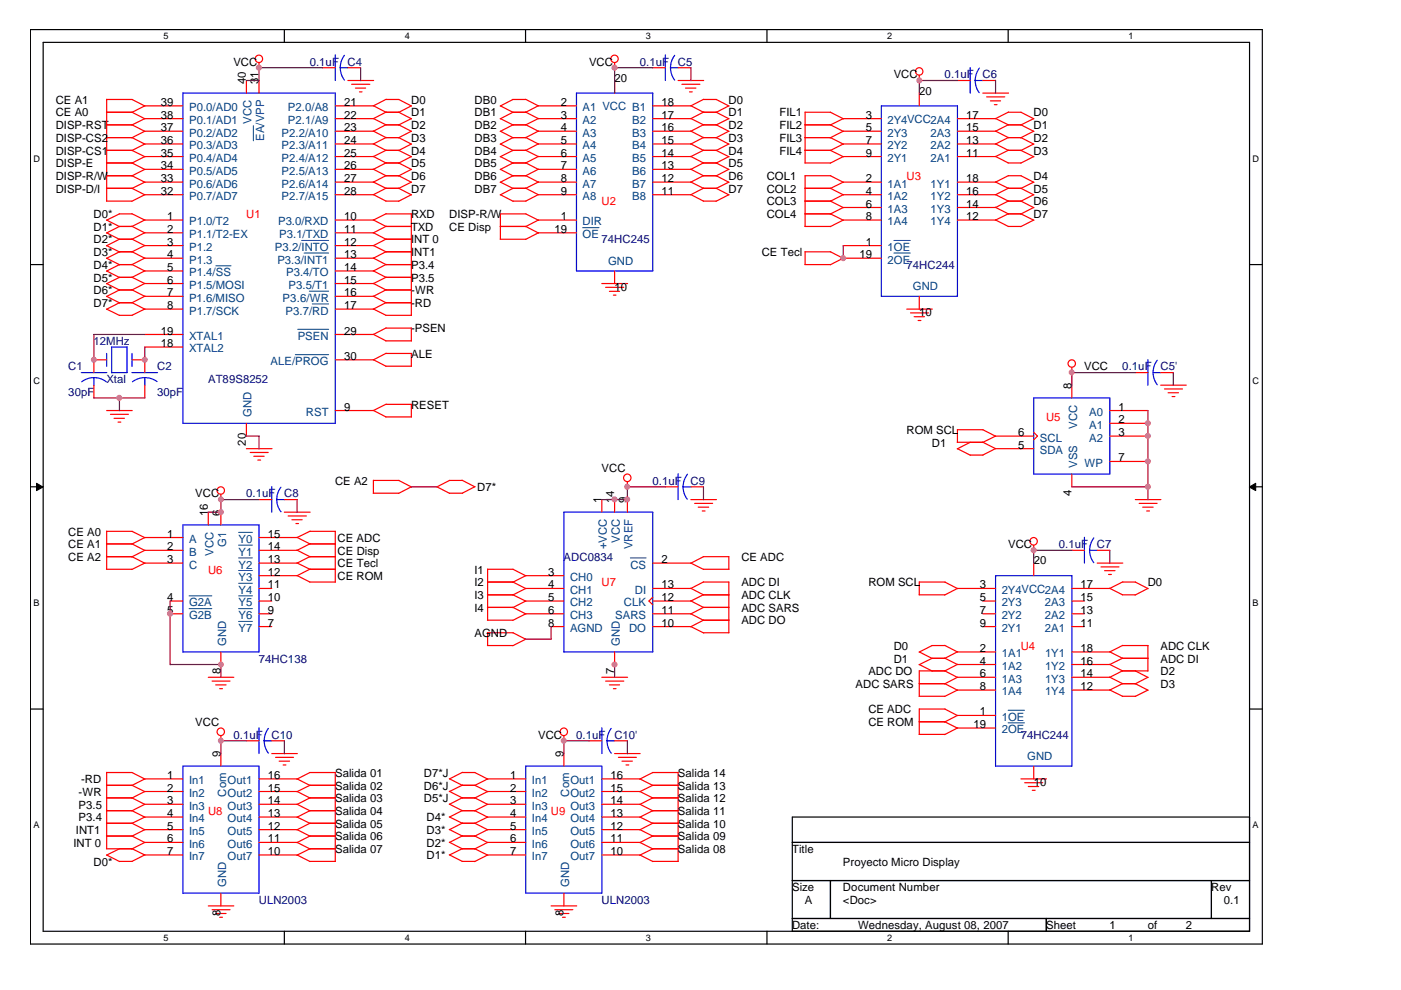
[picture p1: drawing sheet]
<svg xmlns="http://www.w3.org/2000/svg" width="297mm" height="210mm" viewBox="0 0 297 210" stroke-linecap="round" stroke-linejoin="round" font-family="sans-serif">
<path d="M6.4 6.3h261.2v193.9h-261.2zM9.2 9h255.7v188.5h-255.7z" fill="none" stroke="#000" stroke-width=".25"/>
<g fill="#fff">
<path d="M34.7 6.6h1v2.1h-1z"/>
<path d="M34.7 197.8h1v2.1h-1z"/>
</g>
<path d="M60.3 6.3v2.7M60.3 197.5v2.7" fill="none" stroke="#000" stroke-width=".25"/>
<g fill="#fff">
<path d="M85.8 6.6h1.1v2.1h-1.1z"/>
<path d="M85.8 197.8h1.1v2.1h-1.1z"/>
</g>
<path d="M111.4 6.3v2.7M111.4 197.5v2.7" fill="none" stroke="#000" stroke-width=".25"/>
<g fill="#fff">
<path d="M136.9 6.6h1.1v2.1h-1.1z"/>
<path d="M136.9 197.8h1.1v2.1h-1.1z"/>
</g>
<path d="M162.6 6.3v2.7M162.6 197.5v2.7" fill="none" stroke="#000" stroke-width=".25"/>
<g fill="#fff">
<path d="M188.1 6.6h1.1v2.1h-1.1z"/>
<path d="M188.1 197.8h1.1v2.1h-1.1z"/>
</g>
<path d="M213.7 6.3v2.7M213.7 197.5v2.7" fill="none" stroke="#000" stroke-width=".25"/>
<g fill="#fff">
<path d="M239.3 6.6h1v2.1h-1z"/>
<path d="M239.3 197.8h1v2.1h-1z"/>
<path d="M7.1 32.6h1.3v2.1h-1.3z"/>
<path d="M265.6 32.6h1.3v2.1h-1.3z"/>
<path d="M7.1 79.7h1.3v2.1h-1.3z"/>
<path d="M265.6 79.7h1.3v2.1h-1.3z"/>
</g>
<path d="M6.4 56.1h2.8M264.9 56.1h2.7" fill="none" stroke="#000" stroke-width=".25"/>
<g fill="#fff">
<path d="M7.1 126.8h1.2v2.1h-1.2z"/>
<path d="M265.6 126.8h1.2v2.1h-1.2z"/>
</g>
<path d="M6.4 103.2h2.8M264.9 103.2h2.7" fill="none" stroke="#000" stroke-width=".25"/>
<g fill="#000" stroke="#000" stroke-width=".21">
<path d="M7.7 102.5l1.4 .8-1.4 .7z" fill-rule="evenodd"/>
<path d="M264.9 103.3l1.3-.8v1.5z" fill-rule="evenodd"/>
</g>
<g fill="#fff">
<path d="M7.1 173.9h1.2v2.1h-1.2z"/>
<path d="M265.6 173.9h1.2v2.1h-1.2z"/>
</g>
<path d="M6.4 150.3h2.8M264.9 150.3h2.7M168 173.2h96.9v24.3h-96.9zM168 178.6h96.9M168 186.7h96.9M168 194.7h96.9M176.1 186.7v8M221.8 194.7v2.8M256.8 186.7v8" fill="none" stroke="#000" stroke-width=".25"/>
<g fill="none" stroke="#f00" stroke-width=".25">
<path d="M52.2 17.1v2.6M54.9 13.3v1.1M54.9 17.1v2.6M68.4 14.4h2.7M73.8 17.1h5.4M73.8 14.4h2.7M74.6 17.9h3.8M75.4 18.7h2.1M76.2 19.5h.6M130.3 13.3v1.1M130.3 17.1v2.6M138.4 14.4h2.7"/>
<path d="M143.8 17.1h5.4M143.8 14.4h2.7M144.6 17.9h3.8M145.3 18.7h2.2M146.2 19.5h.6M194.9 16v1.1M194.9 19.7v2.7M203 17.1h2.7M208.4 17.1h2.7M208.4 19.7h5.4M22.6 23.8h5.4M22.6 26.5h5.4"/>
<path d="M22.6 39.9h5.4M22.6 29.2h5.4M22.6 34.6h5.4M22.6 37.3h5.4M22.6 31.9h5.4M22.6 21.1h5.4M22.6 21v21.6M28 26.5l2.7 1.4M28 29.2l2.7 1.4M28 31.9l2.7 1.3M28 34.6l2.7 1.3M28 37.3l2.7 1.4"/>
<path d="M28 21.1l2.7 1.4M28 39.9l2.7 1.4M28 23.8l2.7 1.4M38.8 22.4h-8.1l-2.8 1.4M38.8 25.2h-8.1l-2.8 1.3M38.8 27.8h-8.1l-2.8 1.4M38.8 30.5h-8.1l-2.8 1.4M38.8 33.2h-8.1l-2.8 1.4M38.8 35.9h-8.1l-2.8 1.4M38.8 38.6h-8.1l-2.8 1.4M79.1 25.1l2.7 1.4M79.1 30.5l2.7 1.4"/>
<path d="M79.1 22.4l2.7 1.4M79.1 27.8l2.7 1.4M79.1 38.6l2.7 1.3M79.1 33.2l2.7 1.4M79.1 35.9l2.7 1.4M81.8 23.8h2.8M81.8 26.5h2.8M81.8 39.9h2.8M81.8 29.2h2.8M81.8 34.6h2.8M81.8 37.3h2.8M81.8 31.9h2.8"/>
<path d="M81.8 21.1h2.8M81.9 21l-2.7 1.4h-8.1M81.9 23.8l-2.7 1.4h-8.1M81.9 26.4l-2.7 1.4h-8.1M81.9 29.1l-2.7 1.4h-8.1M81.9 31.8l-2.7 1.4h-8.1M81.9 34.5l-2.7 1.4h-8.1M81.9 37.2l-2.7 1.4h-8.1M81.9 39.9l-2.7 1.4h-8.1M84.5 31.9l2.8 1.3M84.5 29.2l2.8 1.4M84.5 39.9l2.8 1.4"/>
<path d="M84.5 21.1l2.8 1.4M84.5 26.5l2.8 1.4M84.5 37.3l2.8 1.4M84.5 34.6l2.8 1.3M84.5 23.8l2.8 1.4M87.2 38.6l-2.7 1.4M87.2 30.5l-2.7 1.4M87.2 22.4l-2.7 1.4M87.2 27.8l-2.7 1.4M87.2 33.2l-2.7 1.4M87.2 35.9l-2.7 1.4M87.2 25.2l-2.7 1.3"/>
<path d="M106.1 25.2l2.7 1.3M106.1 27.8l2.7 1.4M106.1 35.9l2.7 1.4M106.1 38.6l2.7 1.4M106.1 30.5l2.7 1.4M106.1 22.4l2.7 1.4M106.1 33.2l2.7 1.4M108.7 23.8h2.8M108.7 26.5h2.8M108.7 39.9h2.8M108.7 29.2h2.8M108.7 34.6h2.8"/>
<path d="M108.7 37.3h2.8M108.7 31.9h2.8M108.7 21.1h2.8M108.8 23.8l-2.7 1.4M108.8 39.9l-2.7 1.4M108.8 26.5l-2.7 1.4M108.8 34.6l-2.7 1.3M108.8 37.3l-2.7 1.4M108.8 29.2l-2.7 1.4M108.8 21.1l-2.7 1.4M108.8 31.9l-2.7 1.3M111.4 21l2.7 1.4h8.1"/>
<path d="M111.4 23.8l2.7 1.4h8.1M111.4 26.4l2.7 1.4h8.1M111.4 29.1l2.7 1.4h8.1M111.4 31.8l2.7 1.4h8.1M111.4 34.5l2.7 1.4h8.1M111.4 37.2l2.7 1.4h8.1M111.4 39.9l2.7 1.4h8.1M114.2 25.1l-2.7 1.4M114.2 27.8l-2.7 1.4M114.2 35.9l-2.7 1.4M114.2 38.6l-2.7 1.3M114.2 30.5l-2.7 1.4"/>
<path d="M114.2 22.4l-2.7 1.4M114.2 33.2l-2.7 1.4M146.4 35.9l2.7 1.4M146.4 38.6l2.7 1.3M146.4 33.2l2.7 1.4M146.4 22.4l2.7 1.4M146.4 27.8l2.7 1.4M146.4 30.5l2.7 1.4M146.4 25.1l2.7 1.4M149.1 23.8h2.8M149.1 26.5h2.8M149.1 39.9h2.8"/>
<path d="M149.1 29.2h2.8M149.1 34.6h2.8M149.1 37.3h2.8M149.1 31.9h2.8M149.1 21.1h2.8M149.2 21l-2.7 1.4h-8.1M149.2 23.8l-2.7 1.4h-8.1M149.2 26.4l-2.7 1.4h-8.1M149.2 29.1l-2.7 1.4h-8.1M149.2 31.8l-2.7 1.4h-8.1M149.2 34.5l-2.7 1.4h-8.1M149.2 37.2l-2.7 1.4h-8.1"/>
<path d="M149.2 39.9l-2.7 1.4h-8.1M151.9 34.6l2.7 1.3M151.9 39.9l2.7 1.4M151.9 37.3l2.7 1.4M151.9 31.9l2.7 1.3M151.9 21.1l2.7 1.4M151.9 26.5l2.7 1.4M151.9 29.2l2.7 1.4M151.9 23.8l2.7 1.4M154.5 35.9l-2.7 1.4M154.5 38.6l-2.7 1.4M154.5 33.2l-2.7 1.4"/>
<path d="M154.5 22.4l-2.7 1.4M154.5 27.8l-2.7 1.4M154.5 30.5l-2.7 1.4M154.5 25.2l-2.7 1.3M170.7 26.5h5.4M170.7 39.9h5.4M170.7 29.2h5.4M170.7 31.9h5.4M170.7 23.8h5.4M170.7 23.8v10.8h5.4M170.7 37.3h5.4M170.7 37.2v10.8h5.4"/>
<path d="M176.1 39.9l2.7 1.4M176.1 23.8l2.7 1.4M176.1 26.5l2.7 1.4M176.1 29.2l2.7 1.4M176.1 31.9l2.7 1.3M176.1 37.3l2.7 1.4M186.9 25.2h-8.1l-2.8 1.3M186.9 27.8h-8.1l-2.8 1.4M186.9 30.5h-8.1l-2.8 1.4M186.9 33.2h-8.1l-2.8 1.4M186.9 38.6h-8.1l-2.8 1.4M209.2 20.5h3.8"/>
<path d="M210 21.4h2.1M210.8 22.2h.6M211 25.1l2.7 1.4h2.8M211 38.6l2.7 1.3h2.8M211 27.8l2.7 1.4h2.8M211 33.2l2.7 1.4h2.8M211 30.5l2.7 1.4h2.8M213.8 23.8h2.7M213.8 37.3h2.7M213.8 23.8l-2.7 1.4h-8.1M213.8 26.4l-2.7 1.4h-8.1M213.8 29.1l-2.7 1.4h-8.1"/>
<path d="M213.8 31.8l-2.7 1.4h-8.1M213.8 37.2l-2.7 1.4h-8.1M213.8 39.9l-2.7 1.4h-8.1M216.5 29.2l2.7 1.4M216.5 31.9l2.7 1.3M216.5 37.3l2.7 1.4M216.5 39.9l2.7 1.4M216.5 23.8l2.7 1.4M216.5 26.5l2.7 1.4M219.2 30.5l-2.8 1.4M219.2 33.2l-2.8 1.4M219.2 38.6l-2.8 1.4"/>
<path d="M219.2 25.2l-2.8 1.3M219.2 27.8l-2.8 1.4M22.6 42.6h5.4M22.6 49.4l2.8 1.4M22.6 54.7l2.8 1.4M22.6 46.7l2.8 1.4M22.6 52.1l2.8 1.3M22.6 57.5l2.8 1.4M25.3 48h2.7M25.3 50.7h2.7M25.3 58.8h2.7M25.3 56.1h2.7"/>
<path d="M25.3 53.4h2.7M25.3 45.3h2.7M25.3 48l-2.7 1.4M25.3 53.4l-2.7 1.4M25.3 45.3l-2.7 1.4M25.3 50.7l-2.7 1.4M25.3 56.1l-2.7 1.4M25.3 58.8l-2.7 1.4M27.9 58.8l2.8 1.3h8.1M27.9 45.3l2.8 1.4h8.1M27.9 48l2.8 1.4h8.1M27.9 50.7l2.8 1.4h8.1"/>
<path d="M27.9 53.3l2.8 1.4h8.1M27.9 56.1l2.8 1.4h8.1M30.7 49.3l-2.7 1.4M30.7 54.7l-2.7 1.4M30.7 46.6l-2.7 1.4M30.7 52l-2.7 1.4M30.7 57.4l-2.7 1.4M38.8 41.3h-8.1l-2.8 1.4M79.1 57.4l2.7 1.4M79.1 52l2.7 1.4M79.1 46.6l2.7 1.4M79.1 49.3l2.7 1.4"/>
<path d="M79.1 54.7l2.7 1.4M79.1 41.2l2.7 1.4M81.8 42.6h2.7M81.8 48h5.5M81.8 50.7h5.5M81.8 58.8h5.5M81.8 56.1h5.5M81.8 53.4h5.5M81.8 45.3h5.5M81.9 58.8l-2.7 1.3h-8.1M81.9 45.3l-2.7 1.4h-8.1M81.9 48l-2.7 1.4h-8.1"/>
<path d="M81.9 50.7l-2.7 1.4h-8.1M81.9 53.3l-2.7 1.4h-8.1M81.9 56.1l-2.7 1.4h-8.1M87.2 45.3v21.6M87.2 41.3l-2.7 1.4M106.1 48h5.4M106.1 50.7h5.4M106.1 41.3l2.7 1.4M106.1 45.3v5.4M106.1 45.3h5.4M108.8 42.6h2.7M111.5 48l2.7 1.4"/>
<path d="M111.5 45.3l2.7 1.4M114.2 41.2l-2.7 1.4M122.2 46.7h-8.1l-2.7 1.4M122.2 49.4h-8.1l-2.7 1.4M130.3 57.5v2.6M146.4 41.2l2.7 1.4M149.1 42.6h2.8M154.5 41.3l-2.7 1.4M170.7 42.6h5.4M170.7 45.3h5.4M170.7 53.3v2.8h5.4M170.7 53.4h5.4"/>
<path d="M176.1 42.6l2.7 1.4M176.1 45.3l2.7 1.4M176.1 53.4l2.7 1.4M178.8 52.1h8.1M186.9 46.7h-8.1l-2.8 1.4M186.9 54.7h-8.1l-2.8 1.4M186.9 41.3h-8.1l-2.8 1.4M186.9 44h-8.1l-2.8 1.4M211 41.2l2.7 1.4h2.8M211 46.6l2.7 1.4h2.8M211 43.9l2.7 1.4h2.8M213.8 45.3l-2.7 1.4h-8.1"/>
<path d="M213.8 42.6l-2.7 1.4h-8.1M216.5 45.3l2.7 1.4M216.5 42.6l2.7 1.4M219.2 41.3l-2.8 1.4M219.2 46.7l-2.8 1.4M219.2 44l-2.8 1.4M22.6 76.3h-2.7v2.7M22.6 62.8l2.8 1.4M22.6 65.5l2.8 1.4M22.6 60.1l2.8 1.4M25.3 61.5h2.7M25.3 64.2h2.7"/>
<path d="M25.3 61.5l-2.7 1.4M25.3 66.9h2.7M25.3 64.2l-2.7 1.4M27.9 64.1l2.8 1.4h8.1M27.9 61.4l2.8 1.4h8.1M28 76.3h2.7v2.7M30.7 73.6h8.1M30.7 70.9h8.1M30.7 62.8l-2.7 1.4M30.7 65.5l-2.7 1.4M30.7 60.1l-2.7 1.4M79.1 65.5l2.7 1.4"/>
<path d="M79.1 70.9l2.7 1.4M79.1 60.1l2.7 1.4M79.1 62.8l2.7 1.4M79.1 76.3l2.7 1.3M81.8 61.5h5.5M81.8 64.2h5.5M81.8 66.9h5.4M81.8 72.3h5.4M81.8 77.6h5.4M81.8 69.6h5.5M81.8 74.9h5.5M81.9 64.1l-2.7 1.4h-8.1"/>
<path d="M81.9 69.5l-2.7 1.4h-8.1M81.9 74.9l-2.7 1.4h-8.1M81.9 61.4l-2.7 1.4h-8.1M87.2 69.6v2.7M87.2 74.9v2.8M127.6 60.1h5.5M128.4 60.9h3.9M129.2 61.8h2.2M130.1 62.6h.5M192.2 65.5h5.5M193 66.3h3.9M193.8 67.1h2.2"/>
<path d="M194.7 68h.5M194.9 62.8v2.7M227.3 77.9v1.1M240.7 79h2.7M246.1 79h2.7M19.9 81.7v2.7M22.6 87h5.4M23.4 87.8h3.8M24.2 88.7h2.2M25 89.5h.6M30.7 81.7v2.7M52.2 95.1h5.5"/>
<path d="M52.2 89.8v2.7M53.1 95.9h3.8M53.8 96.7h2.2M54.7 97.5h.6M79.1 87l2.7 1.4M81.8 88.4h5.4M81.8 85.7h5.5M81.9 85.7l-2.7 1.3h-8.1M87.2 85.7v2.7M203 93.8h5.4M203 91.1h5.4M203 91.1v2.7"/>
<path d="M203 95.1l2.7 1.4M205.7 93.8l-2.7 1.4M205.7 96.5h2.7M208.3 93.7l2.8 1.4h8.1M208.4 91.1l2.7 1.4M211.1 95.1l-2.7 1.4M219.2 92.5h-8.1l-2.8 1.3M219.2 91.7l.8 .8-.8 .8M227.3 81.7v2.7M235.3 87h8.1M235.3 89.8h8.1M235.3 92.5h8.1"/>
<path d="M235.3 97.8h8.1M246.1 81.7h5.4M246.9 82.5h3.8M247.7 83.3h2.2M248.5 84.1h.6M22.6 118h5.4M22.6 115.3h5.4M28 118l2.7 1.4M28 112.7l2.7 1.3M28 115.3l2.7 1.4M28 112.7l-5.4-.1v8.1M38.8 119.4h-8.1l-2.8 1.3"/>
<path d="M38.8 114h-8.1l-2.8 1.4M38.8 116.7h-8.1l-2.8 1.4M44.2 108.6v2.7M46.8 104.8v1.2M46.8 108.6v2.7M54.9 105.9h2.7M60.3 108.6h5.5M60.3 105.9h2.7M61.1 109.4h3.8M61.9 110.2h2.2M62.7 111h.6M63 116.6l2.7 1.4"/>
<path d="M63 113.9l2.7 1.4M63 119.3l2.7 1.4M65.7 118h5.4M65.7 115.3h5.4M65.8 118l-2.8 1.4h-8.1M65.8 115.3l-2.8 1.4h-8.1M71.1 112.7v10.8M71.1 112.7l-5.3-.1-2.8 1.4h-8.1M79.1 104.6h5.4M79.2 101.9h5.4M79.2 101.8v2.8M84.5 101.9l2.8 1.4"/>
<path d="M87.2 103.2l-2.7 1.4M92.6 103.2l2.7 1.4M95.3 101.9h2.7M95.3 104.6h2.8M95.3 101.9l-2.7 1.4M98 101.8l2.7 1.4M100.7 103.2l-2.7 1.4M127.6 105.9v2.7M130.3 105.9v2.7M133 102.2v1.1M133 105.9v2.7M138.4 119.4h8.1l2.7 1.3"/>
<path d="M141.1 103.2h2.7M146.5 105.9h5.4M146.5 103.2h2.6M147.3 106.7h3.8M148 107.5h2.2M148.9 108.3h.6M149.1 118h5.4M149.1 118l-2.7 1.4M154.5 118v2.7M219.2 115.6v1.1M219.2 119.4v2.7M227.3 100.5v2.7"/>
<path d="M227.3 116.7h2.6M232.6 119.4h5.4M232.6 116.7h2.7M240.7 105.9h5.4M241.5 106.7h3.8M242.3 107.5h2.2M243.1 108.3h.6M22.6 120.7h5.4M36.1 127.4h2.7M36.1 130.1h2.7M46.8 138.2v2.7M54.9 124.8h2.7"/>
<path d="M54.9 127.4h2.7M54.9 130.1h2.7M54.9 132.8h2.7M63 122l2.7 1.4M65.7 123.4h5.4M65.7 120.7h5.4M65.8 120.7l-2.8 1.4h-8.1M103.3 123.4h5.5M103.3 126.1h5.5M103.3 128.8h5.5M103.4 120.7h5.4M103.4 120.7v10.8h5.4"/>
<path d="M103.4 134.1v2.8h5.4M103.4 134.2h5.4M108.8 123.4l2.7 1.4M108.8 126.1l2.7 1.4M108.8 128.8l2.7 1.4M108.8 120.7l2.7 1.4M108.8 134.2l2.7 1.4M111.5 135.5l-2.8 1.4M116.8 132.8h2.8M119.6 124.8h-8.1l-2.8 1.4M119.6 127.4h-8.1l-2.8 1.4M119.6 130.1h-8.1l-2.8 1.4"/>
<path d="M119.6 122.1h-8.1l-2.8 1.4M130.3 138.2v2.7M138.4 130.1h8.1l2.7 1.4M138.4 132.8h8.1l2.7 1.4M138.4 126.6l-.8 .8 .8 .8M146.4 127.4l2.7 1.4-2.7 1.4M146.4 124.7l2.7 1.4M149.1 126.1h5.5M149.1 128.8h5.4M149.1 131.5h5.5M149.1 123.4h5.5M149.1 120.7h5.5"/>
<path d="M149.1 131.5l-2.7 1.4M149.1 134.2h5.5M149.2 123.4l-2.7 1.4h-8.1M149.2 126.1l-2.7 1.3h-8.1M154.5 123.4v10.8M194.9 126.1h5.4M194.9 123.4v2.7M194.9 123.4h5.5M194.9 138.2l2.8 1.4M200.3 136.8l2.7 1.4h8.1M200.3 136.9h-2.7l-2.7 1.4M200.3 123.4l2.7 1.4"/>
<path d="M200.4 139.6h-2.8l-2.7 1.3M203 138.2l-2.7 1.3 2.7 1.4h8.1M208.4 127.4h2.7M208.4 130.1h2.7M208.4 132.8h2.7M211.1 124.8h-8.1l-2.7 1.4M227.3 127.4h2.6M227.3 130.1h2.6M227.3 132.8h2.6M233.4 120.2h3.8M234.2 121h2.2M235 121.8h.6"/>
<path d="M235.3 138.2l2.7 1.4M235.3 124.7l2.7 1.4M238 139.6h5.4M238 126.1h2.7M238 123.4h2.8M238 136.9h5.4v5.3h-5.4M238 123.4l-2.7 1.4h-8M238 139.5l-2.7 1.4h-8M238 136.8l-2.7 1.4h-8M240.7 123.4l2.7 1.4M243.4 124.8l-2.7 1.4M44.2 143.6h5.4"/>
<path d="M45 144.4h3.8M45.7 145.2h2.2M46.6 146h.6M46.8 156v1.1M46.8 159.8v2.6M52.2 157.1h2.7M57.6 159.8h5.4M57.6 157.1h2.7M119.6 156v1.1M119.6 159.8v2.6M124.9 157.1h2.7M127.6 143.6h5.5"/>
<path d="M128.4 144.4h3.9M129.2 145.2h2.2M130.1 146h.5M130.3 159.8h5.4M130.3 157.1h2.7M194.9 153h5.5M194.9 145h5.5M194.9 147.6h5.4M194.9 142.2v5.4M194.9 150.3v5.4M194.9 142.2h5.5M194.9 150.3h5.5"/>
<path d="M194.9 140.9l2.8 1.4M200.3 153l2.7 1.4M200.3 150.3l2.7 1.4M200.3 145l2.7 1.4M203 140.9l-2.7 1.3 2.7 1.4M211.1 143.6h-8.1l-2.7 1.4M211.1 146.3h-8.1l-2.7 1.4M211.1 154.4h-8.1l-2.7 1.4-5.4-.1M211.1 151.7h-8.1l-2.7 1.4M235.3 140.9l2.7 1.3M235.3 143.6l2.7 1.4M235.3 146.3l2.7 1.3"/>
<path d="M238 145h2.8M238 147.6h2.7M238 142.2l-2.7 1.4h-8M238 144.9l-2.7 1.4h-8M240.7 142.2l2.7 1.4M240.7 145l2.7 1.4M243.4 143.6l-2.7 1.4M243.4 146.3l-2.7 1.4M22.6 166.5h5.4M22.6 171.9h5.4M22.6 174.5h5.4M22.6 177.3h5.4"/>
<path d="M22.6 180h5.4M22.6 169.2h5.4M22.6 163.8v16.2M22.6 163.8h5.4M25.3 180l-2.7 1.3M27.9 179.9l2.8 1.4h8.1M28 163.8l2.7 1.4M28 171.9l2.7 1.4M28 177.3l2.7 1.4M28 169.2l2.7 1.4M28 166.5l2.7 1.4M28 174.5l2.7 1.4"/>
<path d="M38.8 165.2h-8.1l-2.8 1.3M38.8 167.8h-8.1l-2.8 1.4M38.8 170.5h-8.1l-2.8 1.4M38.8 173.2h-8.1l-2.8 1.4M38.8 175.9h-8.1l-2.8 1.4M38.8 178.6h-8.1l-2.8 1.4M54.9 165.2h8.1l2.8 1.3M54.9 167.8h8.1l2.8 1.4-2.8 1.4M54.9 170.5h8.1l2.8 1.4M54.9 173.2h8.1l2.8 1.4M54.9 175.9h8.1l2.8 1.4M54.9 178.6h8.1l2.8 1.4"/>
<path d="M58.4 160.6h3.8M59.2 161.4h2.2M60 162.2h.6M65.7 163.8h5.4M65.7 166.5h5.4M65.7 171.9h5.4M65.7 174.5h5.4M65.7 177.3h5.4M65.7 180h5.4M65.7 169.2h5.4M65.7 163.8l-2.7 1.4M65.7 166.5l-2.7 1.4"/>
<path d="M65.7 171.9l-2.7 1.4M65.7 174.5l-2.7 1.4M65.7 177.3l-2.7 1.4M65.7 180l-2.7 1.3M71.1 163.8v18.8M95.3 167.8l2.7 1.4M95.3 165.1l2.7 1.4M95.3 175.9l2.7 1.4M95.3 178.6l2.7 1.4M95.3 173.2l2.7 1.3M95.3 170.5l2.7 1.4M98 166.5h2.7"/>
<path d="M98 171.9h2.7M98 174.5h2.7M98 177.3h2.7M98 180h2.7M98 169.2h2.7M98 163.8h2.7M98.1 166.5l-2.8 1.3M98.1 163.8l-2.8 1.4M98.1 179.9l-2.8 1.4M98.1 174.5l-2.8 1.4M98.1 177.2l-2.8 1.4M98.1 171.8l-2.8 1.4"/>
<path d="M98.1 169.1l-2.8 1.4M100.7 166.5l2.7 1.4M100.7 163.8l2.7 1.4M100.7 180l2.7 1.3M100.7 174.5l2.7 1.4M100.7 177.3l2.7 1.4M100.7 171.9l2.7 1.4M111.5 165.2h-8.1l-2.8 1.3M111.5 167.8h-8.1l-2.8 1.4 2.8 1.4M111.5 170.5h-8.1l-2.8 1.4M111.5 173.2h-8.1l-2.8 1.4M111.5 175.9h-8.1l-2.8 1.4"/>
<path d="M111.5 178.6h-8.1l-2.8 1.4M127.6 165.2h8.1l2.7 1.3M127.6 167.8h8.1l2.7 1.4M127.6 170.5h8.1l2.7 1.4M127.6 173.2h8.1l2.7 1.4M127.6 175.9h8.1l2.7 1.4M127.6 178.6h8.1l2.7 1.4M131.1 160.6h3.8M131.9 161.4h2.2M132.7 162.2h.6M138.4 163.8h5.4M138.4 166.5h5.4"/>
<path d="M138.4 171.9h5.4M138.4 174.5h5.4M138.4 177.3h5.4M138.4 180h5.4M138.4 169.2h5.4M138.4 163.8l-2.8 1.4M138.4 166.5l-2.8 1.4M138.4 169.2l-2.8 1.4M138.4 174.5l-2.8 1.4M138.4 171.9l-2.8 1.4M138.4 177.3l-2.8 1.4M138.4 180l-2.8 1.3"/>
<path d="M143.8 163.8v18.8M216.5 165.2h5.4M217.3 166h3.8M218 166.8h2.2M218.9 167.6h.6M219.2 162.4v2.8M22.6 181.3l2.8 1.4M25.3 182.6h2.7M30.7 181.2l-2.7 1.4M44.2 192.1h5.4M45 192.9h3.8M45.7 193.7h2.2"/>
<path d="M46.6 194.5h.6M46.8 189.4v2.7M54.9 181.3h8.1l2.8 1.4 5.3-.1M95.3 181.2l2.7 1.4M111.5 181.3h-8.1l-2.8 1.4-2.6-.1M116.8 192.1h5.5M117.7 192.9h3.8M118.4 193.7h2.2M119.3 194.5h.6M119.6 189.4v2.7M127.6 181.3h8.1l2.7 1.4M138.4 182.6h5.4"/>
<circle cx="54.9" cy="12.5" r=".79"/>
<circle cx="130.3" cy="12.5" r=".79"/>
<circle cx="194.9" cy="15.1" r=".79"/>
<circle cx="227.2" cy="77.1" r=".79"/>
<circle cx="46.8" cy="104" r=".79"/>
<circle cx="133" cy="101.3" r=".79"/>
<circle cx="219.1" cy="114.8" r=".79"/>
<circle cx="46.8" cy="155.2" r=".79"/>
<circle cx="119.5" cy="155.2" r=".79"/>
</g>
<g fill="none" stroke="#00f" stroke-width=".25">
<path d="M38.8 19.7h32.3v70.1h-32.3zM71.1 11.6v5.5M72.1 14.4l.3 1.3 .6 1.3M72.1 14.4h1.7M73 11.7l-.6 1.3-.3 1.4M122.2 19.7h16.2v37.8h-16.2zM141.1 11.6v5.5M142.2 14.4l.2 1.3 .7 1.3M142.2 14.4h1.6M143.1 11.7l-.7 1.3-.2 1.4M205.7 14.3v5.4M206.8 17.1l.2 1.3 .6 1.3"/>
<path d="M206.8 17.1h1.6M207.7 14.4l-.7 1.3-.2 1.4M186.9 22.4h16.1v40.4h-16.1zM17.2 79h5.5M22.6 74.9v2.8M23.6 73.6h3.3M23.7 79h3.3M23.7 73.6v5.4M26.9 73.5v5.5M28 79h5.4M28 74.9v2.8M243.4 76.3v5.4"/>
<path d="M244.5 79l.2 1.4 .7 1.2M244.5 79h1.6M245.4 76.4l-.7 1.2-.2 1.4M19.9 80.1l1.4 .2 1.2 .6M19.9 80.1l-1.4 .2-1.2 .6M19.9 80.1v1.6M30.7 80.1l1.4 .2 1.2 .6M30.7 80.1l-1.4 .2-1.2 .6M30.7 80.1v1.6M219.2 84.4h16.1v16.1h-16.1zM38.8 111.3h16.1v26.9h-16.1zM57.6 103.2v5.4"/>
<path d="M58.7 105.9l.2 1.4 .7 1.2M58.7 105.9h1.6M59.6 103.3l-.7 1.2-.2 1.4M119.6 108.6h18.8v29.6h-18.8zM143.8 100.5v5.4M144.8 103.2l.3 1.4 .6 1.2M144.8 103.2h1.7M145.8 100.5l-.7 1.3-.3 1.4M229.9 113.9v5.5M231 116.7l.2 1.4 .7 1.2M231 116.7h1.7M231.9 114.1l-.6 1.2-.3 1.4"/>
<path d="M211.1 122.1h16.2v40.3h-16.2zM54.9 154.3v5.5M56 157.1l.2 1.3 .7 1.3M56 157.1h1.7M56.9 154.4l-.6 1.3-.3 1.4M127.6 154.3v5.5M128.7 157.1l.2 1.3 .7 1.3M128.7 157.1h1.7M129.6 154.4l-.7 1.3-.2 1.4M38.8 162.4h16.1v27h-16.1zM111.5 162.4h16.1v27h-16.1z"/>
</g>
<g fill="none" stroke="#004080" stroke-width=".21">
<path d="M53.7 26.6v3.3M45.8 56.4h3.2M64 51h5.7M64.5 53.7h5.2M123.5 48.3h3.5M189.5 51h3.5M189.5 53.7h3.5M62.6 75.2h7.1M63.1 69.8h6.6M65.6 61.7h4.1M66.2 64.4h3.5M50.6 112.9h2.9"/>
<path d="M50.6 115.6h2.9M50.6 118.3h2.9M133.6 118.3h3.4M40.1 126.3h4.8M40.1 129h4.8M50.6 121h2.9M50.6 123.7h2.9M50.6 126.3h2.9M50.6 129h2.9M50.6 131.8h2.9M213.7 153.3h3.5M213.7 150.6h3.5"/>
</g>
<g fill="none" stroke="#800040" stroke-width=".25">
<path d="M52.2 17.1h2.8M54.9 14.4h13.5M54.9 14.3v2.8M76.5 14.4v2.7M130.3 14.4h8.1M130.3 14.3v5.4M146.5 14.4v2.7M194.9 17.1h8.1M194.9 17v2.7M211.1 17v2.7M178.8 52.1v2.7M30.7 70.9h-10.8v5.4"/>
<path d="M30.7 73.6v2.7M240.8 79h-13.5v2.7M248.8 79v2.7M19.9 84.4h10.8M25.3 84.4v2.7M52.2 92.5h2.8M54.9 92.5v2.7M243.4 87v19M54.9 105.9h-8.1v2.7h-2.7M63 105.9v2.7M87.2 103.2h5.5M141.1 103.2h-8.1v2.7h-5.4"/>
<path d="M149.1 103.2v2.8M219.2 116.6v2.8M219.2 116.7h8.1M227.2 103.2h16.2M235.3 116.7v2.7M36.1 127.4v13.5M116.8 132.8v2.7h-5.4M36.1 140.9h10.8M46.8 157.1h5.4M46.8 140.9v2.7M46.8 157v2.8M60.3 157.1v2.7"/>
<path d="M119.5 157.1h5.4M119.6 157v2.8M130.3 140.9v2.7M133 157.1v2.7"/>
</g>
<g fill="#f0f" stroke="#f0f" stroke-width=".25">
<circle cx="19.9" cy="76.3" r=".52"/>
<circle cx="30.7" cy="76.3" r=".52"/>
<circle cx="178.8" cy="54.7" r=".52"/>
<circle cx="36.1" cy="130.1" r=".52"/>
<circle cx="227.2" cy="79" r=".51"/>
<circle cx="243.4" cy="103.2" r=".52"/>
<circle cx="130.3" cy="14.3" r=".52"/>
<circle cx="219.2" cy="116.7" r=".52"/>
<circle cx="46.8" cy="140.9" r=".51"/>
<circle cx="119.5" cy="157" r=".52"/>
<circle cx="133" cy="105.9" r=".51"/>
<circle cx="54.9" cy="14.3" r=".52"/>
<circle cx="243.4" cy="89.7" r=".52"/>
<circle cx="194.9" cy="17" r=".52"/>
<circle cx="243.4" cy="92.4" r=".52"/>
<circle cx="46.8" cy="157" r=".52"/>
<circle cx="46.8" cy="105.9" r=".51"/>
<circle cx="25.3" cy="84.4" r=".52"/>
<circle cx="46.8" cy="108.6" r=".52"/>
<circle cx="130.3" cy="105.9" r=".52"/>
<circle cx="243.4" cy="97.8" r=".52"/>
<circle cx="130.3" cy="140.9" r=".52"/>
<circle cx="133" cy="103.2" r=".52"/>
</g>
<g font-size="2.4">
<text x="49.5" y="13.9">VCC</text>
<text x="52.2" y="17.9" transform="rotate(-90 52.2 17.9)">40</text>
<text x="54.8" y="17.9" transform="rotate(-90 54.8 17.9)">31</text>
<text x="124.9" y="13.9">VCC</text>
<text x="130.3" y="17.3">20</text>
<text x="189.5" y="16.6">VCC</text>
<text x="11.8" y="22">CE A1</text>
<text x="34.1" y="22.5">39</text>
<text x="72.9" y="22.5">21</text>
<text x="87.2" y="22">D0</text>
<text x="100.6" y="22">DB0</text>
<text x="118.9" y="22.5">2</text>
<text x="140.3" y="22.5">18</text>
<text x="154.5" y="22">D0</text>
<text x="194.9" y="20">20</text>
<text x="11.8" y="27.4">DISP-RST</text>
<text x="11.8" y="24.7">CE A0</text>
<text x="34.1" y="25.2">38</text>
<text x="34.1" y="27.8">37</text>
<text x="72.9" y="25.2">22</text>
<text x="72.9" y="27.8">23</text>
<text x="87.2" y="27.4">D2</text>
<text x="87.2" y="24.7">D1</text>
<text x="100.6" y="24.7">DB1</text>
<text x="100.6" y="27.4">DB2</text>
<text x="118.9" y="25.2">3</text>
<text x="118.9" y="27.8">4</text>
<text x="140.3" y="25.2">17</text>
<text x="140.3" y="27.8">16</text>
<text x="154.5" y="27.4">D2</text>
<text x="154.5" y="24.7">D1</text>
<text x="165.3" y="24.7">FIL1</text>
<text x="165.3" y="27.4">FIL2</text>
<text x="183.6" y="25.2">3</text>
<text x="183.6" y="27.8">5</text>
<text x="204.9" y="25.2">17</text>
<text x="204.9" y="27.8">15</text>
<text x="219.1" y="24.7">D0</text>
<text x="219.1" y="27.4">D1</text>
<text x="11.8" y="30.1">DISP-CS2</text>
<text x="11.8" y="32.8">DISP-CS1</text>
<text x="11.8" y="35.4">DISP-E</text>
<text x="34.1" y="30.5">36</text>
<text x="34.1" y="33.2">35</text>
<text x="34.1" y="35.9">34</text>
<text x="72.9" y="30.5">24</text>
<text x="72.9" y="33.2">25</text>
<text x="72.9" y="35.9">26</text>
<text x="87.2" y="30.1">D3</text>
<text x="87.2" y="32.8">D4</text>
<text x="87.2" y="35.4">D5</text>
<text x="100.6" y="35.4">DB5</text>
<text x="100.6" y="30.1">DB3</text>
<text x="100.6" y="32.8">DB4</text>
<text x="118.9" y="30.5">5</text>
<text x="118.9" y="33.2">6</text>
<text x="118.9" y="35.9">7</text>
<text x="140.3" y="30.5">15</text>
<text x="140.3" y="33.2">14</text>
<text x="140.3" y="35.9">13</text>
<text x="154.5" y="35.4">D5</text>
<text x="154.5" y="32.8">D4</text>
<text x="154.5" y="30.1">D3</text>
<text x="165.3" y="30.1">FIL3</text>
<text x="165.3" y="32.8">FIL4</text>
<text x="183.6" y="30.5">7</text>
<text x="183.6" y="33.2">9</text>
<text x="204.9" y="30.5">13</text>
<text x="204.9" y="33.2">11</text>
<text x="219.1" y="30.1">D2</text>
<text x="219.1" y="32.8">D3</text>
<text x="11.8" y="38.2">DISP-R/W</text>
<text x="11.8" y="40.9">DISP-D/I</text>
<text x="34.1" y="38.6">33</text>
<text x="34.1" y="41.3">32</text>
<text x="72.9" y="38.6">27</text>
<text x="72.9" y="41.3">28</text>
<text x="87.2" y="40.9">D7</text>
<text x="87.2" y="38.2">D6</text>
<text x="100.6" y="40.9">DB7</text>
<text x="100.6" y="38.2">DB6</text>
<text x="118.9" y="38.6">8</text>
<text x="118.9" y="41.3">9</text>
<text x="140.3" y="38.6">12</text>
<text x="140.3" y="41.3">11</text>
<text x="154.5" y="40.9">D7</text>
<text x="154.5" y="38.2">D6</text>
<text x="162.6" y="40.9">COL2</text>
<text x="162.6" y="38.2">COL1</text>
<text x="183.6" y="41.3">4</text>
<text x="183.6" y="38.6">2</text>
<text x="204.9" y="41.3">16</text>
<text x="204.9" y="38.6">18</text>
<text x="219.1" y="38.2">D4</text>
<text x="219.1" y="40.9">D5</text>
<text x="19.9" y="46.2">D0*</text>
<text x="35.5" y="46.7">1</text>
<text x="72.9" y="46.7">10</text>
<text x="87.2" y="46.2">RXD</text>
<text x="95.2" y="46.2">DISP-R/W</text>
<text x="118.9" y="46.7">1</text>
<text x="162.6" y="43.5">COL3</text>
<text x="162.6" y="46.2">COL4</text>
<text x="183.6" y="46.7">8</text>
<text x="183.6" y="44">6</text>
<text x="204.9" y="46.7">12</text>
<text x="204.9" y="44">14</text>
<text x="219.1" y="46.2">D7</text>
<text x="219.1" y="43.5">D6</text>
<text x="19.9" y="48.9">D1*</text>
<text x="19.9" y="51.6">D2*</text>
<text x="35.5" y="49.4">2</text>
<text x="35.5" y="52.1">3</text>
<text x="72.9" y="49.4">11</text>
<text x="72.9" y="52.1">12</text>
<text x="87.2" y="51.6">INT 0</text>
<text x="87.2" y="48.9">TXD</text>
<text x="95.2" y="48.9">CE Disp</text>
<text x="117.6" y="49.4">19</text>
<text x="183.6" y="52.1">1</text>
<text x="19.9" y="54.3">D3*</text>
<text x="19.9" y="57">D4*</text>
<text x="19.9" y="59.7">D5*</text>
<text x="35.5" y="54.8">4</text>
<text x="35.5" y="57.5">5</text>
<text x="72.9" y="54.8">13</text>
<text x="72.9" y="57.5">14</text>
<text x="87.2" y="57">P3.4</text>
<text x="87.2" y="59.7">P3.5</text>
<text x="87.2" y="54.3">INT1</text>
<text x="161.5" y="54.3">CE Tecl</text>
<text x="182.2" y="54.8">19</text>
<text x="19.9" y="62.4">D6*</text>
<text x="19.9" y="65.1">D7*</text>
<text x="35.5" y="60.1">6</text>
<text x="35.5" y="62.8">7</text>
<text x="35.5" y="65.5">8</text>
<text x="72.9" y="60.1">15</text>
<text x="72.9" y="62.8">16</text>
<text x="72.9" y="65.5">17</text>
<text x="87.2" y="65.1">-RD</text>
<text x="87.2" y="62.4">-WR</text>
<text x="130.3" y="61.6">10</text>
<text x="34.1" y="70.9">19</text>
<text x="72.9" y="70.9">29</text>
<text x="87.2" y="70.5">-PSEN</text>
<text x="194.9" y="67">10</text>
<text x="34.1" y="73.6">18</text>
<text x="72.9" y="76.3">30</text>
<text x="87.2" y="75.8">ALE</text>
<text x="227.2" y="82.5" transform="rotate(-90 227.2 82.5)">8</text>
<text x="229.9" y="78.5">VCC</text>
<text x="72.9" y="87.1">9</text>
<text x="87.2" y="86.6">RESET</text>
<text x="237.2" y="87.1">1</text>
<text x="237.2" y="89.8">2</text>
<text x="52.2" y="94.5" transform="rotate(-90 52.2 94.5)">20</text>
<text x="192.2" y="92">ROM SCL</text>
<text x="197.6" y="94.7">D1</text>
<text x="215.9" y="95.1">5</text>
<text x="215.9" y="92.5">6</text>
<text x="237.2" y="92.5">3</text>
<text x="127.6" y="100.1">VCC</text>
<text x="237.2" y="97.8">7</text>
<text x="41.4" y="105.5">VCC</text>
<text x="71" y="102.8">CE A2</text>
<text x="101.2" y="104.1">D7*</text>
<text x="127.5" y="106.7" transform="rotate(-90 127.5 106.7)">1</text>
<text x="130.2" y="106.7" transform="rotate(-90 130.2 106.7)">14</text>
<text x="132.9" y="106.7" transform="rotate(-90 132.9 106.7)">9</text>
<text x="227.2" y="105.3" transform="rotate(-90 227.2 105.3)">4</text>
<text x="14.5" y="113.6">CE A0</text>
<text x="35.5" y="114">1</text>
<text x="44.1" y="109.4" transform="rotate(-90 44.1 109.4)">16</text>
<text x="46.7" y="109.4" transform="rotate(-90 46.7 109.4)">6</text>
<text x="56.8" y="114">15</text>
<text x="14.5" y="118.9">CE A2</text>
<text x="14.5" y="116.2">CE A1</text>
<text x="35.5" y="116.7">2</text>
<text x="35.5" y="119.4">3</text>
<text x="56.8" y="116.7">14</text>
<text x="56.8" y="119.4">13</text>
<text x="71.6" y="117.6">CE Disp</text>
<text x="71.6" y="114.9">CE ADC</text>
<text x="140.3" y="119.4">2</text>
<text x="157.2" y="118.9">CE ADC</text>
<text x="213.7" y="116.2">VCC</text>
<text x="219.2" y="119.6">20</text>
<text x="56.8" y="122.1">12</text>
<text x="56.8" y="124.8">11</text>
<text x="71.6" y="123">CE ROM</text>
<text x="71.6" y="120.3">CE Tecl</text>
<text x="100.6" y="124.3">I2</text>
<text x="100.6" y="121.6">I1</text>
<text x="116.2" y="122.1">3</text>
<text x="116.2" y="124.8">4</text>
<text x="140.3" y="124.8">13</text>
<text x="157.2" y="124.3">ADC DI</text>
<text x="184.1" y="124.3">ROM SCL</text>
<text x="207.8" y="124.8">3</text>
<text x="229.1" y="124.8">17</text>
<text x="243.3" y="124.3">D0</text>
<text x="35.5" y="127.4">4</text>
<text x="35.5" y="130.1">5</text>
<text x="56.8" y="127.4">10</text>
<text x="56.8" y="130.1">9</text>
<text x="100.6" y="127">I3</text>
<text x="100.6" y="129.7">I4</text>
<text x="116.2" y="127.4">5</text>
<text x="116.2" y="130.1">6</text>
<text x="140.3" y="130.1">11</text>
<text x="140.3" y="127.4">12</text>
<text x="157.2" y="127">ADC CLK</text>
<text x="157.2" y="129.7">ADC SARS</text>
<text x="207.8" y="127.4">5</text>
<text x="207.8" y="130.1">7</text>
<text x="229.1" y="127.4">15</text>
<text x="229.1" y="130.1">13</text>
<text x="56.8" y="132.9">7</text>
<text x="100.6" y="135.1">AGND</text>
<text x="116.2" y="132.9">8</text>
<text x="140.3" y="132.9">10</text>
<text x="157.2" y="132.4">ADC DO</text>
<text x="189.5" y="137.8">D0</text>
<text x="207.8" y="132.9">9</text>
<text x="229.1" y="132.9">11</text>
<text x="246" y="137.8">ADC CLK</text>
<text x="46.7" y="143" transform="rotate(-90 46.7 143)">8</text>
<text x="130.2" y="143" transform="rotate(-90 130.2 143)">7</text>
<text x="184.1" y="143.1">ADC DO</text>
<text x="189.5" y="140.5">D1</text>
<text x="207.8" y="143.6">6</text>
<text x="207.8" y="140.9">4</text>
<text x="207.8" y="138.2">2</text>
<text x="229.1" y="143.6">14</text>
<text x="229.1" y="140.9">16</text>
<text x="229.1" y="138.2">18</text>
<text x="246" y="140.5">ADC DI</text>
<text x="246" y="143.1">D2</text>
<text x="181.4" y="145.9">ADC SARS</text>
<text x="207.8" y="146.3">8</text>
<text x="229.1" y="146.3">12</text>
<text x="246" y="145.9">D3</text>
<text x="41.4" y="153.9">VCC</text>
<text x="184.1" y="153.9">CE ROM</text>
<text x="184.1" y="151.2">CE ADC</text>
<text x="206.4" y="154.4">19</text>
<text x="207.8" y="151.7">1</text>
<text x="46.7" y="160.6" transform="rotate(-90 46.7 160.6)">9</text>
<text x="114.1" y="156.6">VCC</text>
<text x="119.5" y="160.6" transform="rotate(-90 119.5 160.6)">9</text>
<text x="17.2" y="166">-RD</text>
<text x="35.5" y="165.2">1</text>
<text x="35.5" y="167.8">2</text>
<text x="56.8" y="167.8">15</text>
<text x="56.8" y="165.2">16</text>
<text x="71" y="164.7">Salida 01</text>
<text x="71" y="167.4">Salida 02</text>
<text x="89.9" y="167.4">D6*J</text>
<text x="89.9" y="164.7">D7*J</text>
<text x="108.2" y="165.2">1</text>
<text x="108.2" y="167.8">2</text>
<text x="129.5" y="167.8">15</text>
<text x="129.5" y="165.2">16</text>
<text x="143.7" y="164.7">Salida 14</text>
<text x="143.7" y="167.4">Salida 13</text>
<text x="219.2" y="166.6">10</text>
<text x="16.6" y="171.4">P3.5</text>
<text x="16.6" y="168.8">-WR</text>
<text x="35.5" y="170.5">3</text>
<text x="35.5" y="173.2">4</text>
<text x="56.8" y="170.5">14</text>
<text x="56.8" y="173.2">13</text>
<text x="71" y="170.1">Salida 03</text>
<text x="71" y="172.8">Salida 04</text>
<text x="89.9" y="170.1">D5*J</text>
<text x="108.2" y="170.5">3</text>
<text x="108.2" y="173.2">4</text>
<text x="129.5" y="170.5">14</text>
<text x="129.5" y="173.2">13</text>
<text x="143.7" y="170.1">Salida 12</text>
<text x="143.7" y="172.8">Salida 11</text>
<text x="15.6" y="179.5">INT 0</text>
<text x="16.1" y="176.8">INT1</text>
<text x="16.6" y="174.1">P3.4</text>
<text x="35.5" y="178.6">6</text>
<text x="35.5" y="175.9">5</text>
<text x="56.8" y="175.9">12</text>
<text x="56.8" y="178.6">11</text>
<text x="71" y="175.5">Salida 05</text>
<text x="71" y="178.2">Salida 06</text>
<text x="90.4" y="176.8">D3*</text>
<text x="90.4" y="179.5">D2*</text>
<text x="90.4" y="174.1">D4*</text>
<text x="108.2" y="178.6">6</text>
<text x="108.2" y="175.9">5</text>
<text x="129.5" y="175.9">12</text>
<text x="129.5" y="178.6">11</text>
<text x="143.7" y="175.5">Salida 10</text>
<text x="143.7" y="178.2">Salida 09</text>
<text x="19.9" y="183.5">D0*</text>
<text x="35.5" y="181.3">7</text>
<text x="56.8" y="181.3">10</text>
<text x="71" y="180.9">Salida 07</text>
<text x="90.4" y="182.2">D1*</text>
<text x="108.2" y="181.3">7</text>
<text x="129.5" y="181.3">10</text>
<text x="143.7" y="180.9">Salida 08</text>
<text x="167.9" y="180.9">Title</text>
<text x="178.7" y="183.5">Proyecto Micro Display</text>
<text x="167.9" y="188.9">Size</text>
<text x="170.6" y="191.6">A</text>
<text x="178.7" y="191.6">&lt;Doc&gt;</text>
<text x="178.7" y="188.9">Document Number</text>
<text x="256.8" y="188.9">Rev</text>
<text x="259.5" y="191.6">0.1</text>
<text x="46.7" y="194.1" transform="rotate(-90 46.7 194.1)">8</text>
<text x="119.5" y="194.1" transform="rotate(-90 119.5 194.1)">8</text>
<text x="167.9" y="197">Date:</text>
<text x="181.9" y="197">Wednesday, August 08, 2007</text>
<text x="221.8" y="197">Sheet</text>
<text x="235.2" y="197">1</text>
<text x="243.3" y="197">of</text>
<text x="251.4" y="197">2</text>
</g>
<g font-size="2.4" fill="#000080">
<text x="65.7" y="13.9">0.1uF</text>
<text x="73.7" y="13.9">C4</text>
<text x="135.6" y="13.9">0.1uF</text>
<text x="143.7" y="13.9">C5</text>
<text x="200.3" y="16.6">0.1uF</text>
<text x="208.3" y="16.6">C6</text>
<text x="127.6" y="51.6">74HC245</text>
<text x="192.2" y="57">74HC244</text>
<text x="19.9" y="73.2">12MHz</text>
<text x="14.5" y="78.5">C1</text>
<text x="14.5" y="83.9">30pF</text>
<text x="22.6" y="81.3">Xtal</text>
<text x="33.3" y="78.5">C2</text>
<text x="33.3" y="83.9">30pF</text>
<text x="44.1" y="81.3">AT89S8252</text>
<text x="238" y="78.5">0.1uF</text>
<text x="246" y="78.5">C5'</text>
<text x="52.2" y="105.5">0.1uF</text>
<text x="60.2" y="105.5">C8</text>
<text x="138.3" y="102.8">0.1uF</text>
<text x="146.4" y="102.8">C9</text>
<text x="119.5" y="118.9">ADC0834</text>
<text x="224.5" y="116.2">0.1uF</text>
<text x="232.6" y="116.2">C7</text>
<text x="54.9" y="140.5">74HC138</text>
<text x="49.5" y="156.6">0.1uF</text>
<text x="57.6" y="156.6">C10</text>
<text x="122.2" y="156.6">0.1uF</text>
<text x="130.3" y="156.6">C10'</text>
<text x="216.4" y="156.6">74HC244</text>
<text x="54.9" y="191.6">ULN2003</text>
<text x="127.6" y="191.6">ULN2003</text>
</g>
<g font-size="2.4" fill="#004080">
<text x="40.1" y="23.6">P0.0/AD0</text>
<text x="61" y="23.6">P2.0/A8</text>
<text x="123.5" y="23.6">A1 VCC B1</text>
<text x="40.1" y="26.3">P0.1/AD1</text>
<text x="40.1" y="29">P0.2/AD2</text>
<text x="53.3" y="26.2" transform="rotate(-90 53.3 26.2)">VCC</text>
<text x="56" y="29.9" transform="rotate(-90 56 29.9)">EA/VPP</text>
<text x="59.7" y="29">P2.2/A10</text>
<text x="61" y="26.3">P2.1/A9</text>
<text x="123.5" y="26.3">A2</text>
<text x="123.5" y="29">A3</text>
<text x="134" y="26.3">B2</text>
<text x="134" y="29">B3</text>
<text x="188.2" y="26.3">2Y4VCC2A4</text>
<text x="188.2" y="29">2Y3</text>
<text x="197.3" y="29">2A3</text>
<text x="40.1" y="31.7">P0.3/AD3</text>
<text x="40.1" y="34.3">P0.4/AD4</text>
<text x="59.7" y="31.7">P2.3/A11</text>
<text x="59.7" y="34.3">P2.4/A12</text>
<text x="123.5" y="31.7">A4</text>
<text x="123.5" y="34.3">A5</text>
<text x="134" y="31.7">B4</text>
<text x="134" y="34.3">B5</text>
<text x="188.2" y="31.7">2Y2</text>
<text x="188.2" y="34.3">2Y1</text>
<text x="197.3" y="31.7">2A2</text>
<text x="197.3" y="34.3">2A1</text>
<text x="40.1" y="37.1">P0.5/AD5</text>
<text x="40.1" y="39.8">P0.6/AD6</text>
<text x="59.7" y="37.1">P2.5/A13</text>
<text x="59.7" y="39.8">P2.6/A14</text>
<text x="123.5" y="37.1">A6</text>
<text x="123.5" y="39.8">A7</text>
<text x="134" y="37.1">B6</text>
<text x="134" y="39.8">B7</text>
<text x="188.2" y="39.8">1A1</text>
<text x="197.3" y="39.8">1Y1</text>
<text x="40.1" y="47.8">P1.0/T2</text>
<text x="40.1" y="42.4">P0.7/AD7</text>
<text x="59" y="47.8">P3.0/RXD</text>
<text x="59.7" y="42.4">P2.7/A15</text>
<text x="123.5" y="42.4">A8</text>
<text x="123.5" y="47.8">DIR</text>
<text x="134" y="42.4">B8</text>
<text x="188.2" y="47.8">1A4</text>
<text x="188.2" y="45.1">1A3</text>
<text x="188.2" y="42.4">1A2</text>
<text x="197.3" y="47.8">1Y4</text>
<text x="197.3" y="45.1">1Y3</text>
<text x="197.3" y="42.4">1Y2</text>
<text x="40.1" y="50.5">P1.1/T2-EX</text>
<text x="40.1" y="53.2">P1.2</text>
<text x="58.3" y="53.2">P3.2/INTO</text>
<text x="59.2" y="50.5">P3.1/TXD</text>
<text x="123.5" y="50.5">OE</text>
<text x="188.2" y="53.2">1OE</text>
<text x="40.1" y="55.9">P1.3</text>
<text x="40.1" y="58.6">P1.4/SS</text>
<text x="58.8" y="55.9">P3.3/INT1</text>
<text x="60.7" y="58.6">P3.4/TO</text>
<text x="128.9" y="56.1">GND</text>
<text x="188.2" y="55.9">2OE</text>
<text x="40.1" y="61.3">P1.5/MOSI</text>
<text x="40.1" y="64">P1.6/MISO</text>
<text x="59.9" y="64">P3.6/WR</text>
<text x="61.2" y="61.3">P3.5/T1</text>
<text x="193.5" y="61.5">GND</text>
<text x="40.1" y="66.7">P1.7/SCK</text>
<text x="60.5" y="66.7">P3.7/RD</text>
<text x="40.1" y="74.7">XTAL2</text>
<text x="40.1" y="72.1">XTAL1</text>
<text x="57.4" y="77.4">ALE/PROG</text>
<text x="63.1" y="72.1">PSEN</text>
<text x="53.3" y="88.4" transform="rotate(-90 53.3 88.4)">GND</text>
<text x="64.9" y="88.2">RST</text>
<text x="230.9" y="88.2">A0</text>
<text x="220.5" y="93.6">SCL</text>
<text x="228.3" y="90.9" transform="rotate(-90 228.3 90.9)">VCC</text>
<text x="230.9" y="90.9">A1</text>
<text x="230.9" y="93.6">A2</text>
<text x="220.5" y="96.3">SDA</text>
<text x="228.3" y="99.2" transform="rotate(-90 228.3 99.2)">VSS</text>
<text x="229.9" y="99">WP</text>
<text x="40.1" y="115.1">A</text>
<text x="40.1" y="117.8">B</text>
<text x="45.3" y="117.8" transform="rotate(-90 45.3 117.8)">VCC</text>
<text x="47.9" y="115.9" transform="rotate(-90 47.9 115.9)">G1</text>
<text x="50.6" y="115.1">Y0</text>
<text x="50.6" y="117.8">Y1</text>
<text x="128.7" y="116.5" transform="rotate(-90 128.7 116.5)">+VCC</text>
<text x="131.4" y="115.1" transform="rotate(-90 131.4 115.1)">VCC</text>
<text x="134.1" y="116.4" transform="rotate(-90 134.1 116.4)">VREF</text>
<text x="40.1" y="120.5">C</text>
<text x="50.6" y="120.5">Y2</text>
<text x="50.6" y="123.2">Y3</text>
<text x="50.6" y="125.9">Y4</text>
<text x="120.9" y="123.2">CH0</text>
<text x="120.9" y="125.9">CH1</text>
<text x="133.6" y="120.5">CS</text>
<text x="134.6" y="125.9">DI</text>
<text x="212.4" y="125.9">2Y4VCC2A4</text>
<text x="40.1" y="128.6">G2A</text>
<text x="40.1" y="131.3">G2B</text>
<text x="50.6" y="128.6">Y5</text>
<text x="50.6" y="131.3">Y6</text>
<text x="120.9" y="128.6">CH2</text>
<text x="120.9" y="131.3">CH3</text>
<text x="130.4" y="131.3">SARS</text>
<text x="132.3" y="128.6">CLK</text>
<text x="212.4" y="128.6">2Y3</text>
<text x="212.4" y="131.3">2Y2</text>
<text x="221.5" y="128.6">2A3</text>
<text x="221.5" y="131.3">2A2</text>
<text x="47.9" y="136.9" transform="rotate(-90 47.9 136.9)">GND</text>
<text x="50.6" y="134">Y7</text>
<text x="120.9" y="134">AGND</text>
<text x="131.4" y="136.9" transform="rotate(-90 131.4 136.9)">GND</text>
<text x="133.4" y="134">DO</text>
<text x="212.4" y="134">2Y1</text>
<text x="221.5" y="134">2A1</text>
<text x="212.4" y="142">1A2</text>
<text x="212.4" y="139.4">1A1</text>
<text x="221.6" y="142">1Y2</text>
<text x="221.6" y="139.4">1Y1</text>
<text x="212.4" y="147.5">1A4</text>
<text x="212.4" y="144.8">1A3</text>
<text x="221.6" y="147.5">1Y4</text>
<text x="221.6" y="144.8">1Y3</text>
<text x="212.4" y="155.5">2OE</text>
<text x="212.4" y="152.8">1OE</text>
<text x="217.8" y="161.1">GND</text>
<text x="40.1" y="166.3">In1</text>
<text x="48.3" y="166.3">Out1</text>
<text x="112.8" y="166.3">In1</text>
<text x="120.9" y="166.3">Out1</text>
<text x="40.1" y="169">In2</text>
<text x="40.1" y="171.7">In3</text>
<text x="47.9" y="168.9" transform="rotate(-90 47.9 168.9)">Com</text>
<text x="48.3" y="169">Out2</text>
<text x="48.3" y="171.7">Out3</text>
<text x="112.8" y="169">In2</text>
<text x="112.8" y="171.7">In3</text>
<text x="120.6" y="168.9" transform="rotate(-90 120.6 168.9)">Com</text>
<text x="120.9" y="169">Out2</text>
<text x="120.9" y="171.7">Out3</text>
<text x="40.1" y="179.8">In6</text>
<text x="40.1" y="174.4">In4</text>
<text x="40.1" y="177.1">In5</text>
<text x="48.3" y="174.4">Out4</text>
<text x="48.3" y="177.1">Out5</text>
<text x="48.3" y="179.8">Out6</text>
<text x="112.8" y="179.8">In6</text>
<text x="112.8" y="174.4">In4</text>
<text x="112.8" y="177.1">In5</text>
<text x="120.9" y="174.4">Out4</text>
<text x="120.9" y="177.1">Out5</text>
<text x="120.9" y="179.8">Out6</text>
<text x="40.1" y="182.4">In7</text>
<text x="48.3" y="182.4">Out7</text>
<text x="112.8" y="182.4">In7</text>
<text x="120.9" y="182.4">Out7</text>
<text x="47.9" y="188.1" transform="rotate(-90 47.9 188.1)">GND</text>
<text x="120.6" y="188.1" transform="rotate(-90 120.6 188.1)">GND</text>
</g>
<g font-size="2.4" fill="#f00">
<text x="192.2" y="38.2">U3</text>
<text x="52.2" y="46.2">U1</text>
<text x="127.6" y="43.5">U2</text>
<text x="221.8" y="89.3">U5</text>
<text x="44.1" y="121.6">U6</text>
<text x="127.6" y="124.3">U7</text>
<text x="216.4" y="137.8">U4</text>
<text x="44.1" y="172.8">U8</text>
<text x="116.8" y="172.8">U9</text>
</g>
<g font-size="1.9">
<text x="34.7" y="8.3">5</text>
<text x="85.8" y="8.3">4</text>
<text x="136.9" y="8.3">3</text>
<text x="188.1" y="8.3">2</text>
<text x="239.3" y="8.3">1</text>
<text x="7.1" y="34.3">D</text>
<text x="265.6" y="34.3">D</text>
<text x="7.1" y="81.4">C</text>
<text x="265.6" y="81.4">C</text>
<text x="7.1" y="128.5">B</text>
<text x="265.6" y="128.5">B</text>
<text x="7.1" y="175.6">A</text>
<text x="265.6" y="175.6">A</text>
<text x="34.7" y="199.5">5</text>
<text x="85.8" y="199.5">4</text>
<text x="136.9" y="199.5">3</text>
<text x="188.1" y="199.5">2</text>
<text x="239.3" y="199.5">1</text>
</g>
</svg>
